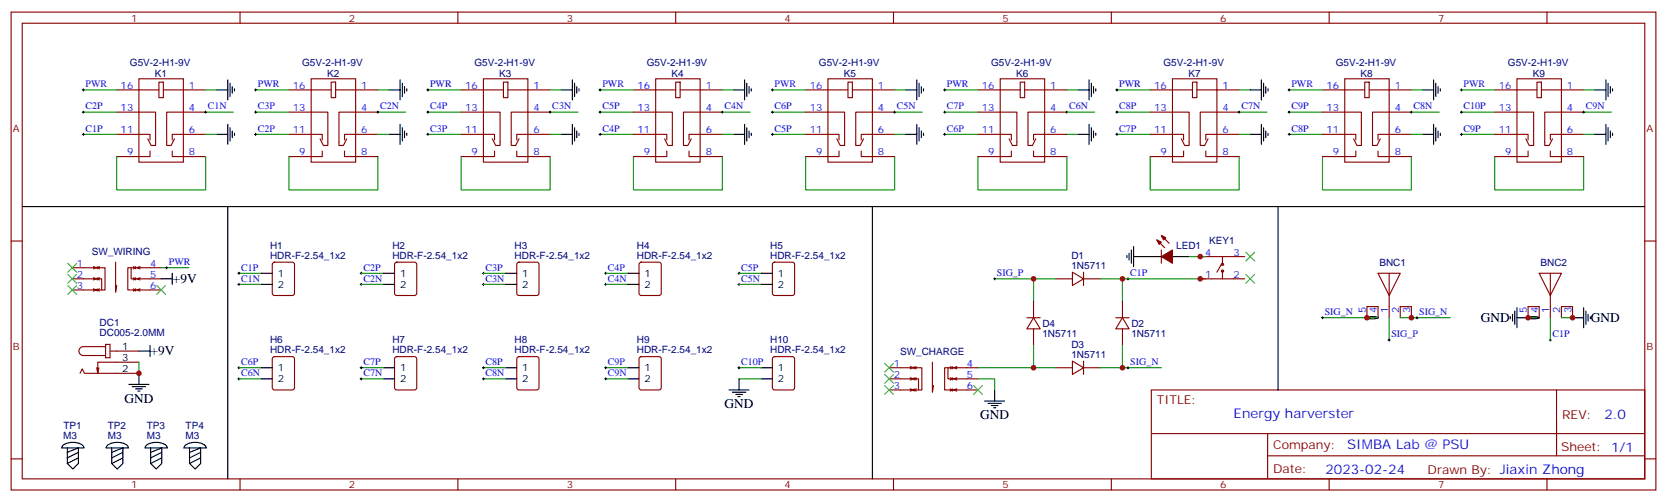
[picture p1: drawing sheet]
<svg xmlns="http://www.w3.org/2000/svg" width="529mm" height="159mm" viewBox="0 0 529 159" stroke-linecap="round" stroke-linejoin="round" font-family="sans-serif">
<g fill="none" stroke="#870000" stroke-width=".35">
<path d="M3.5 3.8h522.1v151.7h-522.1zM7.1 7.4h515v144.6h-515zM76.2 3.8v3.6M145.3 3.8v3.6M214.5 3.8v3.6M283.6 3.8v3.6M352.8 3.8v3.6M421.9 3.8v3.6M491.1 3.8v3.6M37 35.6h12.4v10.6h-1.4l-1.1-2.1M37 28.5h13.4M44.1 25h14.1v26.5h-14.1z"/>
<path d="M50.4 26.1h1.5v4.9h-1.5zM51.9 28.5h13.4M65.3 35.6h-12.4v10.6h1.4l1.1-2.1M91.7 35.6h12.4v10.6h-1.4l-1.1-2.1M91.7 28.5h13.4M98.8 25h14.1v26.5h-14.1zM105.1 26.1h1.4v4.9h-1.4zM106.5 28.5h13.4M119.9 35.6h-12.3v10.6h1.4l1.1-2.1M146.4 35.6h12.3v10.6h-1.4l-1-2.1M146.4 28.5h13.4M153.5 25h14.1v26.5h-14.1z"/>
<path d="M159.8 26.1h1.4v4.9h-1.4zM161.2 28.5h13.4M174.6 35.6h-12.3v10.6h1.4l1-2.1M201.1 35.6h12.3v10.6h-1.4l-1-2.1M201.1 28.5h13.4M208.1 25h14.1v26.5h-14.1zM214.5 26.1h1.4v4.9h-1.4zM215.9 28.5h13.4M229.3 35.6h-12.3v10.6h1.4l1-2.1M255.8 35.6h12.3v10.6h-1.4l-1.1-2.1M255.8 28.5h13.4M262.8 25h14.1v26.5h-14.1z"/>
<path d="M269.2 26.1h1.4v4.9h-1.4zM270.6 28.5h13.4M284 35.6h-12.4v10.6h1.4l1.1-2.1M310.4 35.6h12.4v10.6h-1.4l-1.1-2.1M310.4 28.5h13.4M317.5 25h14.1v26.5h-14.1zM323.8 26.1h1.5v4.9h-1.5zM325.3 28.5h13.4M338.7 35.6h-12.4v10.6h1.4l1.1-2.1M365.1 35.6h12.4v10.6h-1.4l-1.1-2.1M365.1 28.5h13.4M372.2 25h14.1v26.5h-14.1z"/>
<path d="M378.5 26.1h1.4v4.9h-1.4zM379.9 28.5h13.4M393.3 35.6h-12.3v10.6h1.4l1.1-2.1M419.8 35.6h12.4v10.6h-1.5l-1-2.1M419.8 28.5h13.4M426.9 25h14.1v26.5h-14.1zM433.2 26.1h1.4v4.9h-1.4zM434.6 28.5h13.4M448 35.6h-12.3v10.6h1.4l1-2.1M474.5 35.6h12.3v10.6h-1.4l-1-2.1M474.5 28.5h13.4M481.5 25h14.2v26.5h-14.2z"/>
<path d="M487.9 26.1h1.4v4.9h-1.4zM489.3 28.5h13.4M502.7 35.6h-12.3v10.6h1.4l1-2.1M37 42.7h10.6v1.7M47.6 47.9v1.8h-10.6M54.7 47.9v1.8h10.6M65.3 42.7h-10.6v1.7M91.7 42.7h10.6v1.7M102.3 47.9v1.8h-10.6M109.4 47.9v1.8h10.5M119.9 42.7h-10.5v1.7M146.4 42.7h10.6v1.7"/>
<path d="M157 47.9v1.8h-10.6M164 47.9v1.8h10.6M174.6 42.7h-10.6v1.7M201.1 42.7h10.6v1.7M211.7 47.9v1.8h-10.6M218.7 47.9v1.8h10.6M229.3 42.7h-10.6v1.7M255.8 42.7h10.5v1.7M266.3 47.9v1.8h-10.5M273.4 47.9v1.8h10.6M284 42.7h-10.6v1.7M310.4 42.7h10.6v1.7"/>
<path d="M321 47.9v1.8h-10.6M328.1 47.9v1.8h10.6M338.7 42.7h-10.6v1.7M365.1 42.7h10.6v1.7M375.7 47.9v1.8h-10.6M382.8 47.9v1.8h10.5M393.3 42.7h-10.5v1.7M419.8 42.7h10.6v1.7M430.4 47.9v1.8h-10.6M437.4 47.9v1.8h10.6M448 42.7h-10.6v1.7M474.5 42.7h10.6v1.7"/>
<path d="M485.1 47.9v1.8h-10.6M492.1 47.9v1.8h10.6M502.7 42.7h-10.6v1.7M3.5 76.5h3.6M367.2 76.2l2.5 2.4M368.7 74.8l2.4 2.4M368.7 79.3v4.3M522.1 76.5h3.5M29.6 91.7l1.1 .3h-7.8M29.6 88.2l1.1 .3h-7.8M29.6 84.6l1.1 .4h-7.8M30.7 92l-1.1 .4"/>
<path d="M30.7 88.5l-1.1 .4M30.7 85l-1.1 .3M30.9 84.6v.7M30.9 88.2v.7M30.9 91.7v.7M30.9 88.5l.7 .4M30.9 85l.7 .3M30.9 92l.7 .4M31.6 88.2l-.7 .3h1.4v3.5h-1.4M31.6 84.6l-.7 .4h2.4v7h-1M31.6 91.7l-.7 .3M36.7 83.2v9.5l.3-2.1"/>
<path d="M41.6 85h-1v7h2.4l-.7 .4M42.3 88.2l.7 .3M42.3 91.7l.7 .3M42.3 84.6l.7 .4M43 85h-1.4v3.5h1.4l-.7 .4M43 84.6v.7M43 88.2v.7M43 91.7v.7M43 85l-.7 .3M43.4 92l1 .4M43.4 88.5l1 .4M43.4 85l1 .3"/>
<path d="M44.4 91.7l-1 .3h7.8M44.4 88.2l-1 .3h7.8M44.4 84.6l-1 .4h7.8M86.7 83.4l.4-.2h5.7l.6 .5 .1 9.4-.5 .6-5.9 .1-.6-.5-.1-9.4zM125.5 83.4l.4-.2h5.7l.6 .5 .1 9.4-.5 .6-5.9 .1-.6-.5-.1-9.4zM164.3 83.4l.4-.2h5.7l.6 .5 .1 9.4-.5 .6-5.9 .1-.6-.5-.1-9.4zM203.1 83.4l.5-.2h5.6l.6 .5 .1 9.4-.5 .6-5.8 .1-.7-.5-.1-9.4zM245.4 83.4l.5-.2h5.6l.7 .5v9.4l-.4 .6-5.9 .1-.7-.5v-9.4zM328.1 95.6v5.3M335.1 88.5h5.3M340.4 86.4l3.6 2.1-3.6 2.1zM344 86.4v4.2"/>
<path d="M344 88.5h5.2M356.3 95.6v5.3M381 88.5h14.1M381 81.5h14.1M387.7 83.9l-1.4 2.5M388.1 81.5v2.4M388.1 86v2.5M437.4 86.7h7.1l-3.5 7.1zM441 86.7v14.2M488.6 86.7h7.1l-3.6 7.1zM492.1 86.7v14.2M25.4 118.5l.7-1.4 .7 1.4h17.3"/>
<path d="M31.4 116.7l-.4 1.8M33.5 109.3h1.4v4.3h-1.4zM33.5 110h-7a1.41 1.41 0 0 0-1.5 1.4 1.41 1.41 0 0 0 1.5 1.5h7M34.9 111.4h9.2M44.1 115h-13.1v3.5l-.3-1.8M86.7 113.4l.4-.2h5.7l.6 .4 .1 9.5-.5 .6-5.9 .1-.6-.5-.1-9.4zM125.5 113.4l.4-.2h5.7l.6 .4 .1 9.5-.5 .6-5.9 .1-.6-.5-.1-9.4zM164.3 113.4l.4-.2h5.7l.6 .4 .1 9.5-.5 .6-5.9 .1-.6-.5-.1-9.4zM203.1 113.4l.5-.2h5.6l.6 .4 .1 9.5-.5 .6-5.8 .1-.7-.5-.1-9.4zM245.4 113.4l.5-.2h5.6l.7 .4v9.5l-.4 .6-5.9 .1-.7-.5v-9.4zM288.9 119.9l1.1 .4h-7.8M288.9 116.4l1.1 .3h-7.8"/>
<path d="M290 116.7l-1.1 .4M290.2 116.4v.7M290.2 119.9v.7M290.2 116.7l.7 .4M290.9 119.9l-.7 .4h1.4v3.5h-1.4M290.9 116.4l-.7 .3h2.4v7.1h-1M296 115v9.5l.3-2.1M300.9 116.7h-1v7.1h2.4l-.7 .3M301.6 119.9l.7 .4M301.6 116.4l.7 .3M302.3 116.7h-1.4v3.6h1.4l-.7 .3M302.3 116.4v.7"/>
<path d="M302.3 119.9v.7M302.3 116.7l-.7 .4M302.7 116.7l1 .4M303.7 119.9l-1 .4h7.7M303.7 116.4l-1 .3h7.7M326 100.9h4.2M328.1 100.9l2.1 3.5h-4.2zM328.1 104.4v5.3M335.1 116.7h5.3M340.4 114.6l3.6 2.1-3.6 2.2zM344 114.6v4.3M344 116.7h5.2"/>
<path d="M354.2 100.9h4.2M356.3 100.9l2.1 3.5h-4.2zM356.3 104.4v5.3M433.9 100.9v-3.6h3.5v3.6M444.5 100.9v-3.6h3.5v3.6M485.1 100.9v-3.6h3.5v3.6M495.7 100.9v-3.6h3.5v3.6M288.9 123.4l1.1 .4h-7.8M290 123.8l-1.1 .3M290 120.3l-1.1 .3M290.2 123.4v.7M290.2 120.3l.7 .3"/>
<path d="M290.2 123.8l.7 .3M290.9 123.4l-.7 .4M301.6 123.4l.7 .4M302.3 123.4v.7M302.7 123.8l1 .3M302.7 120.3l1 .3M303.7 123.4l-1 .4h7.7M365.5 123.8h156.6v28.2h-156.6zM365.5 137.6h156.5M402.4 137.6v14.1M494.1 123.8v20.9M3.5 145.7h3.6"/>
<path d="M76.2 152v3.5M145.3 152v3.5M214.5 152v3.5M283.6 152v3.5M352.8 152v3.5M402.4 144.7h119.6M421.9 152v3.5M491.1 152v3.5M522.1 145.7h3.5"/>
<circle cx="388.1" cy="86" r=".35"/>
<circle cx="388.1" cy="83.9" r=".35"/>
</g>
<g fill="none" stroke="#008700" stroke-width=".35">
<path d="M26.5 35.6h10.5M26.5 28.5h10.5M65.3 35.6h8.8M65.3 28.5h3.5M81.1 35.6h10.6M81.1 28.5h10.6M119.9 35.6h8.9M119.9 28.5h3.6M135.8 35.6h10.6M135.8 28.5h10.6M174.6 35.6h8.8M174.6 28.5h3.6"/>
<path d="M190.5 35.6h10.6M190.5 28.5h10.6M229.3 35.6h8.8M229.3 28.5h3.5M245.2 35.6h10.6M245.2 28.5h10.6M284 35.6h8.8M284 28.5h3.5M299.9 35.6h10.5M299.9 28.5h10.5M338.7 35.6h8.8M338.7 28.5h3.5"/>
<path d="M354.5 35.6h10.6M354.5 28.5h10.6M393.3 35.6h8.9M393.3 28.5h3.6M409.2 35.6h10.6M409.2 28.5h10.6M448 35.6h8.8M448 28.5h3.6M463.9 35.6h10.6M463.9 28.5h10.6M502.7 35.6h8.8M502.7 28.5h3.5"/>
<path d="M26.5 42.7h10.5M37 49.7v10.6h28.3v-10.6M65.3 42.7h3.5M81.1 42.7h10.6M91.7 49.7v10.6h28.2v-10.6M119.9 42.7h3.6M135.8 42.7h10.6M146.4 49.7v10.6h28.2v-10.6M174.6 42.7h3.6M190.5 42.7h10.6M201.1 49.7v10.6h28.2v-10.6M229.3 42.7h3.5"/>
<path d="M245.2 42.7h10.6M255.8 49.7v10.6h28.2v-10.6M284 42.7h3.5M299.9 42.7h10.5M310.4 49.7v10.6h28.3v-10.6M338.7 42.7h3.5M354.5 42.7h10.6M365.1 49.7v10.6h28.2v-10.6M393.3 42.7h3.6M409.2 42.7h10.6M419.8 49.7v10.6h28.2v-10.6M448 42.7h3.6"/>
<path d="M463.9 42.7h10.6M474.5 49.7v10.6h28.2v-10.6M502.7 42.7h3.5M51.2 85h8.8M75.8 86.7h7.1M75.8 90.3h7.1M114.7 86.7h7M114.7 90.3h7M153.5 86.7h7M153.5 90.3h7M192.3 86.7h7M192.3 90.3h7"/>
<path d="M234.6 86.7h7.1M234.6 90.3h7.1M315.7 88.5h12.4M335.1 88.5h-7v7.1M349.2 88.5h7.1v7.1M356.3 88.5h26.5M377.5 81.5h5.3M44.1 115v3.5M75.8 116.7h7.1M114.7 116.7h7M153.5 116.7h7M192.3 116.7h7"/>
<path d="M234.6 116.7h7.1M310.4 116.7h17.7M328.1 109.7v7h7M356.3 109.7v7h-7.1M356.3 116.7h12.4M419.8 100.9h17.6M441 100.9v7M444.5 100.9h15.9M485.1 100.9h3.5M492.1 100.9v7M495.7 100.9h3.5M75.8 120.3h7.1"/>
<path d="M114.7 120.3h7M153.5 120.3h7M192.3 120.3h7M234.6 120.3h7.1M310.4 120.3h5.3v3.5"/>
</g>
<g fill="none" stroke="#000" stroke-width=".32">
<path d="M26.1 28.5h.7M26.1 35.6h.7M26.5 28.2v.7M26.5 35.2v.7M64.9 35.6h.7M65.3 35.2v.7M80.8 28.5h.7M80.8 35.6h.7M81.1 28.2v.7M81.1 35.2v.7M119.6 35.6h.7M119.9 35.2v.7"/>
<path d="M135.5 28.5h.7M135.5 35.6h.7M135.8 28.2v.7M135.8 35.2v.7M174.3 35.6h.7M174.6 35.2v.7M190.1 28.5h.8M190.1 35.6h.8M190.5 28.2v.7M190.5 35.2v.7M229 35.6h.7M229.3 35.2v.7"/>
<path d="M244.8 28.5h.7M244.8 35.6h.7M245.2 28.2v.7M245.2 35.2v.7M283.6 35.6h.7M284 35.2v.7M299.5 28.5h.7M299.5 35.6h.7M299.9 28.2v.7M299.9 35.2v.7M338.3 35.6h.7M338.7 35.2v.7"/>
<path d="M354.2 28.5h.7M354.2 35.6h.7M354.5 28.2v.7M354.5 35.2v.7M393 35.6h.7M393.3 35.2v.7M408.9 28.5h.7M408.9 35.6h.7M409.2 28.2v.7M409.2 35.2v.7M447.7 35.6h.7M448 35.2v.7"/>
<path d="M463.5 28.5h.8M463.5 35.6h.8M463.9 28.2v.7M463.9 35.2v.7M502.4 35.6h.7M502.7 35.2v.7M26.1 42.7h.7M26.5 42.3v.7M80.8 42.7h.7M81.1 42.3v.7M135.5 42.7h.7M135.8 42.3v.7"/>
<path d="M190.1 42.7h.8M190.5 42.3v.7M244.8 42.7h.7M245.2 42.3v.7M299.5 42.7h.7M299.9 42.3v.7M354.2 42.7h.7M354.5 42.3v.7M408.9 42.7h.7M409.2 42.3v.7M463.5 42.7h.8M463.9 42.3v.7"/>
<path d="M52.6 85h.7M52.9 84.6v.7M75.5 86.7h.7M75.5 90.3h.7M75.8 86.4v.7M75.8 89.9v.7M114.3 86.7h.7M114.3 90.3h.7M114.7 86.4v.7M114.7 89.9v.7M153.1 86.7h.7M153.1 90.3h.7"/>
<path d="M153.5 86.4v.7M153.5 89.9v.7M191.9 86.7h.7M191.9 90.3h.7M192.3 86.4v.7M192.3 89.9v.7M234.2 86.7h.7M234.2 90.3h.7M234.6 86.4v.7M234.6 89.9v.7M315.4 88.5h.7M315.7 88.2v.7"/>
<path d="M357.7 88.5h.7M358.1 88.2v.7M75.5 116.7h.7M75.8 116.4v.7M75.8 119.9v.7M114.3 116.7h.7M114.7 116.4v.7M114.7 119.9v.7M153.1 116.7h.7M153.5 116.4v.7M153.5 119.9v.7M191.9 116.7h.7"/>
<path d="M192.3 116.4v.7M192.3 119.9v.7M234.2 116.7h.7M234.6 116.4v.7M357.7 116.7h.7M358.1 116.4v.7M419.5 100.9h.7M419.8 100.5v.7M440.6 107.9h.7M441 107.6v.7M449.4 100.9h.7M449.8 100.5v.7"/>
<path d="M491.8 107.9h.7M492.1 107.6v.7M75.5 120.3h.7M114.3 120.3h.7M153.1 120.3h.7M191.9 120.3h.7"/>
</g>
<g fill="none" stroke="#000" stroke-width=".35">
<path d="M68.8 28.5h3.5M72.3 25.4v6.3M72.3 39.5v6.3M73 26.4v4.3M73.7 27.5v2.1M74.4 28.2v.7M123.5 28.5h3.5M127 25.4v6.3M127 39.5v6.3M127.7 26.4v4.3M128.4 27.5v2.1M129.1 28.2v.7"/>
<path d="M178.2 28.5h3.5M181.7 25.4v6.3M181.7 39.5v6.3M182.4 26.4v4.3M183.1 27.5v2.1M183.8 28.2v.7M232.8 28.5h3.6M236.4 25.4v6.3M236.4 39.5v6.3M237.1 26.4v4.3M237.8 27.5v2.1M238.5 28.2v.7"/>
<path d="M287.5 28.5h3.5M291 25.4v6.3M291 39.5v6.3M291.7 26.4v4.3M292.5 27.5v2.1M293.2 28.2v.7M342.2 28.5h3.5M345.7 25.4v6.3M345.7 39.5v6.3M346.4 26.4v4.3M347.1 27.5v2.1M347.8 28.2v.7"/>
<path d="M396.9 28.5h3.5M400.4 25.4v6.3M400.4 39.5v6.3M401.1 26.4v4.3M401.8 27.5v2.1M402.5 28.2v.7M451.6 28.5h3.5M455.1 25.4v6.3M455.1 39.5v6.3M455.8 26.4v4.3M456.5 27.5v2.1M457.2 28.2v.7"/>
<path d="M506.2 28.5h3.6M509.8 25.4v6.3M509.8 39.5v6.3M510.5 26.4v4.3M511.2 27.5v2.1M511.9 28.2v.7M68.8 42.7h3.5M73 40.5v4.3M73.7 41.6v2.1M74.4 42.3v.7M123.5 42.7h3.5M127.7 40.5v4.3"/>
<path d="M128.4 41.6v2.1M129.1 42.3v.7M178.2 42.7h3.5M182.4 40.5v4.3M183.1 41.6v2.1M183.8 42.3v.7M232.8 42.7h3.6M237.1 40.5v4.3M237.8 41.6v2.1M238.5 42.3v.7M287.5 42.7h3.5M291.7 40.5v4.3"/>
<path d="M292.5 41.6v2.1M293.2 42.3v.7M342.2 42.7h3.5M346.4 40.5v4.3M347.1 41.6v2.1M347.8 42.3v.7M396.9 42.7h3.5M401.1 40.5v4.3M401.8 41.6v2.1M402.5 42.3v.7M451.6 42.7h3.5M455.8 40.5v4.3"/>
<path d="M456.5 41.6v2.1M457.2 42.3v.7M506.2 42.7h3.6M510.5 40.5v4.3M511.2 41.6v2.1M511.9 42.3v.7M7.1 65.6h515M72.3 65.6v86.4M276.9 65.6v86.4M359.1 79.3v4.3M359.8 78.3v6.3M405.7 65.6v58.2"/>
<path d="M51.2 88.5h3.5M54.7 86.7v3.6M82.9 86.7h3.5M82.9 90.3h3.5M121.7 86.7h3.5M121.7 90.3h3.5M160.5 86.7h3.5M160.5 90.3h3.5M199.3 86.7h3.5M199.3 90.3h3.5M241.7 86.7h3.5M241.7 90.3h3.5"/>
<path d="M357.7 81.1v.7M358.4 80.4v2.1M359.8 81.5h8.9M372.2 81.5h5.3M480.1 99.8v2.1M480.8 98.7v4.3M481.5 97.7v6.3M502.7 97.7v6.3M503.4 98.7v4.3M504.1 99.8v2.1M44.1 118.5v3.5M44.1 111.4h3.5"/>
<path d="M47.6 109.7v3.5M82.9 116.7h3.5M121.7 116.7h3.5M160.5 116.7h3.5M199.3 116.7h3.5M241.7 116.7h3.5M434 100.7a5.1 5.1 0 0 1 3.4 .2 4.6 4.6 0 0 1-3.5 0zM479.4 100.5v.7M481.5 100.9h3.6M485.2 100.7a5.1 5.1 0 0 1 3.4 .2 4.6 4.6 0 0 1-3.5 0zM499.2 100.9h3.5M504.8 100.5v.7"/>
<path d="M40.9 122h6.4M42 122.7h4.2M43 123.4h2.2M43.7 124.1h.7M82.9 120.3h3.5M121.7 120.3h3.5M160.5 120.3h3.5M199.3 120.3h3.5M231.4 123.8h6.4M232.5 124.5h4.2M233.5 125.2h2.2M234.2 125.9h.7"/>
<path d="M234.6 120.3v3.5M241.7 120.3h3.5M312.6 127.3h6.3M313.6 128h4.3M314.7 128.7h2.1M315.4 129.4h.7M315.7 123.8v3.5M20 141.4a5.3 5.3 0 0 1 6.6 .4l.1 .4h-7.1zM21.4 142.2v4.9l1.7 1.8 1.8-1.8v-4.9l-3.5 1.4M24.9 143.6l-3.5 1.8M24.9 145.4l-3.5 1.7M34.1 141.4a5.3 5.3 0 0 1 6.6 .4l.1 .4h-7.1z"/>
<path d="M35.5 142.2v4.9l1.7 1.8 1.8-1.8v-4.9l-3.5 1.4M39 143.6l-3.5 1.8M39 145.4l-3.5 1.7M46.4 141.4a5.3 5.3 0 0 1 6.6 .4l.1 .4h-7zM47.8 142.2v4.9l1.8 1.8 1.7-1.8v-4.9l-3.5 1.4M51.3 143.6l-3.5 1.8M51.3 145.4l-3.5 1.7M58.8 141.4a5.3 5.3 0 0 1 6.6 .4l.1 .4h-7.1zM60.2 142.2v4.9l1.7 1.8 1.8-1.8v-4.9l-3.5 1.4M63.7 143.6l-3.5 1.8M63.7 145.4l-3.5 1.7"/>
</g>
<g fill="none" stroke="#3c3" stroke-width=".35">
<path d="M21.5 90.6l2.8 2.9M21.5 87.1l2.8 2.8M21.5 83.6l2.8 2.8M24.3 90.6l-2.8 2.9M24.3 87.1l-2.8 2.8M24.3 83.6l-2.8 2.8M49.7 90.6l2.9 2.9M52.6 90.6l-2.9 2.9M395.5 80l2.8 2.9M395.5 87.1l2.8 2.8M398.3 80l-2.8 2.9M398.3 87.1l-2.8 2.8"/>
<path d="M280.8 118.9l2.8 2.8M280.8 115.3l2.8 2.8M283.6 118.9l-2.8 2.8M283.6 115.3l-2.8 2.8M280.8 122.4l2.8 2.8M283.6 122.4l-2.8 2.8M309 122.4l2.9 2.8M311.9 122.4l-2.9 2.8"/>
</g>
<g fill="#870000" stroke="#870000" stroke-width=".35">
<path d="M368.7 81.5l3.5-2.2v4.3z"/>
<path d="M367.2 76.2l1.5 .7-.8 .7z"/>
<path d="M368.7 74.8l1.4 .7-.7 .7z"/>
</g>
<g fill="#c00">
<circle cx="328.1" cy="88.5" r=".88"/>
<circle cx="356.3" cy="116.7" r=".88"/>
<circle cx="356.3" cy="88.5" r=".88"/>
<circle cx="328.1" cy="116.7" r=".88"/>
<circle cx="448" cy="100.9" r=".88"/>
<circle cx="499.2" cy="100.9" r=".88"/>
<circle cx="44.1" cy="118.5" r=".88"/>
<circle cx="433.9" cy="100.9" r=".88"/>
<circle cx="485.1" cy="100.9" r=".88"/>
<circle cx="381" cy="81.5" r=".88"/>
<circle cx="381" cy="88.5" r=".88"/>
</g>
<g font-size="4.2">
<text x="54.9" y="89.9">+9V</text>
<text x="470.1" y="102.3">GND</text>
<text x="505" y="102.3">GND</text>
<text x="47.8" y="112.8">+9V</text>
<text x="39.5" y="128.1">GND</text>
<text x="230" y="129.4">GND</text>
<text x="311.1" y="133">GND</text>
</g>
<g font-size="4.2" fill="#00f">
<text x="391.6" y="132.6">Energy harverster</text>
<text x="509.3" y="133.1">2.0</text>
<text x="427.7" y="142.6">SIMBA Lab @ PSU</text>
<text x="420.7" y="150.4">2023-02-24</text>
</g>
<g font-size="3.9" fill="#800">
<text x="367.2" y="128.4">TITLE:</text>
<text x="495.9" y="133.1">REV:</text>
<text x="404.1" y="142.6">Company:</text>
<text x="495.5" y="143.2">Sheet: 1/1</text>
<text x="404.1" y="150.2">Date:</text>
<text x="453.2" y="150.3">Drawn By: Jiaxin Zhong</text>
</g>
<g font-size="3.2" fill="#800">
<text x="41.6" y="6.8">1</text>
<text x="110.8" y="6.8">2</text>
<text x="179.9" y="6.8">3</text>
<text x="249.1" y="6.8">4</text>
<text x="318.2" y="6.8">5</text>
<text x="387.3" y="6.8">6</text>
<text x="456.5" y="6.8">7</text>
<text x="4.1" y="41.9">A</text>
<text x="522.6" y="41.9">A</text>
<text x="4.1" y="111.1">B</text>
<text x="522.6" y="111.1">B</text>
<text x="41.6" y="155">1</text>
<text x="110.8" y="155">2</text>
<text x="179.9" y="155">3</text>
<text x="249.1" y="155">4</text>
<text x="318.2" y="155">5</text>
<text x="387.3" y="155">6</text>
<text x="456.5" y="155">7</text>
</g>
<g font-size="3.2" fill="#000080">
<text x="41.2" y="21.1">G5V-2-H1-9V</text>
<text x="95.9" y="21.1">G5V-2-H1-9V</text>
<text x="150.6" y="21.1">G5V-2-H1-9V</text>
<text x="205.3" y="21.1">G5V-2-H1-9V</text>
<text x="260" y="21.1">G5V-2-H1-9V</text>
<text x="314.6" y="21.1">G5V-2-H1-9V</text>
<text x="369.3" y="21.1">G5V-2-H1-9V</text>
<text x="424" y="21.1">G5V-2-H1-9V</text>
<text x="478.7" y="21.1">G5V-2-H1-9V</text>
<text x="49.1" y="24.6">K1</text>
<text x="103.8" y="24.6">K2</text>
<text x="158.5" y="24.6">K3</text>
<text x="213.2" y="24.6">K4</text>
<text x="267.9" y="24.6">K5</text>
<text x="322.5" y="24.6">K6</text>
<text x="377.2" y="24.6">K7</text>
<text x="431.9" y="24.6">K8</text>
<text x="486.6" y="24.6">K9</text>
<text x="383.9" y="77.3">KEY1</text>
<text x="29.1" y="80.8">SW_WIRING</text>
<text x="85.7" y="82.2">HDR-F-2.54_1x2</text>
<text x="85.7" y="79">H1</text>
<text x="124.5" y="82.2">HDR-F-2.54_1x2</text>
<text x="124.5" y="79">H2</text>
<text x="163.3" y="82.2">HDR-F-2.54_1x2</text>
<text x="163.4" y="79">H3</text>
<text x="202.2" y="82.2">HDR-F-2.54_1x2</text>
<text x="202.2" y="79">H4</text>
<text x="244.5" y="82.2">HDR-F-2.54_1x2</text>
<text x="244.5" y="79">H5</text>
<text x="340.1" y="82.2">D1</text>
<text x="373.4" y="79.1">LED1</text>
<text x="340.1" y="85.3">1N5711</text>
<text x="437.9" y="84.4">BNC1</text>
<text x="489" y="84.4">BNC2</text>
<text x="31.6" y="106.7">DC005-2.0MM</text>
<text x="31.6" y="103.6">DC1</text>
<text x="330.9" y="106.9">1N5711</text>
<text x="330.9" y="103.8">D4</text>
<text x="359.1" y="106.9">1N5711</text>
<text x="359.1" y="103.8">D2</text>
<text x="85.7" y="112.1">HDR-F-2.54_1x2</text>
<text x="85.7" y="109">H6</text>
<text x="124.5" y="112.1">HDR-F-2.54_1x2</text>
<text x="124.5" y="109">H7</text>
<text x="163.3" y="112.1">HDR-F-2.54_1x2</text>
<text x="163.4" y="109">H8</text>
<text x="202.2" y="112.1">HDR-F-2.54_1x2</text>
<text x="202.2" y="109">H9</text>
<text x="244.5" y="112.1">HDR-F-2.54_1x2</text>
<text x="244.5" y="109">H10</text>
<text x="285.7" y="112.6">SW_CHARGE</text>
<text x="340.1" y="113.6">1N5711</text>
<text x="340.1" y="110.4">D3</text>
<text x="20.1" y="136.2">TP1</text>
<text x="34.2" y="136.2">TP2</text>
<text x="46.6" y="136.2">TP3</text>
<text x="58.9" y="136.2">TP4</text>
<text x="20.1" y="139.4">M3</text>
<text x="34.2" y="139.4">M3</text>
<text x="46.6" y="139.4">M3</text>
<text x="58.9" y="139.4">M3</text>
</g>
<g font-size="3.2" fill="#00f">
<text x="27.2" y="27.7">PWR</text>
<text x="38.3" y="28.2">16</text>
<text x="60" y="28.2">1</text>
<text x="81.8" y="27.7">PWR</text>
<text x="93" y="28.2">16</text>
<text x="114.7" y="28.2">1</text>
<text x="136.5" y="27.7">PWR</text>
<text x="147.7" y="28.2">16</text>
<text x="169.3" y="28.2">1</text>
<text x="191.2" y="27.7">PWR</text>
<text x="202.3" y="28.2">16</text>
<text x="224" y="28.2">1</text>
<text x="245.9" y="27.7">PWR</text>
<text x="257" y="28.2">16</text>
<text x="278.7" y="28.2">1</text>
<text x="300.6" y="27.7">PWR</text>
<text x="311.7" y="28.2">16</text>
<text x="333.4" y="28.2">1</text>
<text x="355.2" y="27.7">PWR</text>
<text x="366.4" y="28.2">16</text>
<text x="388.1" y="28.2">1</text>
<text x="409.9" y="27.7">PWR</text>
<text x="421.1" y="28.2">16</text>
<text x="442.7" y="28.2">1</text>
<text x="464.6" y="27.7">PWR</text>
<text x="475.7" y="28.2">16</text>
<text x="497.4" y="28.2">1</text>
<text x="27.2" y="34.7">C2P</text>
<text x="38.3" y="35.2">13</text>
<text x="60" y="35.2">4</text>
<text x="66" y="34.7">C1N</text>
<text x="81.8" y="34.7">C3P</text>
<text x="93" y="35.2">13</text>
<text x="114.7" y="35.2">4</text>
<text x="120.6" y="34.7">C2N</text>
<text x="136.5" y="34.7">C4P</text>
<text x="147.7" y="35.2">13</text>
<text x="169.3" y="35.2">4</text>
<text x="175.3" y="34.7">C3N</text>
<text x="191.2" y="34.7">C5P</text>
<text x="202.3" y="35.2">13</text>
<text x="224" y="35.2">4</text>
<text x="230" y="34.7">C4N</text>
<text x="245.9" y="34.7">C6P</text>
<text x="257" y="35.2">13</text>
<text x="278.7" y="35.2">4</text>
<text x="284.7" y="34.7">C5N</text>
<text x="300.6" y="34.7">C7P</text>
<text x="311.7" y="35.2">13</text>
<text x="333.4" y="35.2">4</text>
<text x="339.4" y="34.7">C6N</text>
<text x="355.2" y="34.7">C8P</text>
<text x="366.4" y="35.2">13</text>
<text x="388.1" y="35.2">4</text>
<text x="394.1" y="34.7">C7N</text>
<text x="409.9" y="34.7">C9P</text>
<text x="421.1" y="35.2">13</text>
<text x="442.7" y="35.2">4</text>
<text x="448.7" y="34.7">C8N</text>
<text x="464.6" y="34.7">C10P</text>
<text x="475.7" y="35.2">13</text>
<text x="497.4" y="35.2">4</text>
<text x="503.4" y="34.7">C9N</text>
<text x="27.2" y="41.8">C1P</text>
<text x="81.8" y="41.8">C2P</text>
<text x="136.5" y="41.8">C3P</text>
<text x="191.2" y="41.8">C4P</text>
<text x="245.9" y="41.8">C5P</text>
<text x="300.6" y="41.8">C6P</text>
<text x="355.2" y="41.8">C7P</text>
<text x="409.9" y="41.8">C8P</text>
<text x="464.6" y="41.8">C9P</text>
<text x="38.3" y="42.3">11</text>
<text x="60" y="42.3">6</text>
<text x="93" y="42.3">11</text>
<text x="114.7" y="42.3">6</text>
<text x="147.7" y="42.3">11</text>
<text x="169.3" y="42.3">6</text>
<text x="202.3" y="42.3">11</text>
<text x="224" y="42.3">6</text>
<text x="257" y="42.3">11</text>
<text x="278.7" y="42.3">6</text>
<text x="311.7" y="42.3">11</text>
<text x="333.4" y="42.3">6</text>
<text x="366.4" y="42.3">11</text>
<text x="388.1" y="42.3">6</text>
<text x="421.1" y="42.3">11</text>
<text x="442.7" y="42.3">6</text>
<text x="475.7" y="42.3">11</text>
<text x="497.4" y="42.3">6</text>
<text x="40.3" y="49.4">9</text>
<text x="60" y="49.4">8</text>
<text x="95" y="49.4">9</text>
<text x="114.7" y="49.4">8</text>
<text x="149.7" y="49.4">9</text>
<text x="169.3" y="49.4">8</text>
<text x="204.4" y="49.4">9</text>
<text x="224" y="49.4">8</text>
<text x="259" y="49.4">9</text>
<text x="278.7" y="49.4">8</text>
<text x="313.7" y="49.4">9</text>
<text x="333.4" y="49.4">8</text>
<text x="368.4" y="49.4">9</text>
<text x="388.1" y="49.4">8</text>
<text x="423.1" y="49.4">9</text>
<text x="442.7" y="49.4">8</text>
<text x="477.8" y="49.4">9</text>
<text x="497.4" y="49.4">8</text>
<text x="382.5" y="81.1">4</text>
<text x="391.6" y="81.1">3</text>
<text x="24.4" y="88.2">2</text>
<text x="24.4" y="84.6">1</text>
<text x="47.6" y="88.2">5</text>
<text x="47.6" y="84.6">4</text>
<text x="53.6" y="84.1">PWR</text>
<text x="76.6" y="85.9">C1P</text>
<text x="76.6" y="89.4">C1N</text>
<text x="115.4" y="89.4">C2N</text>
<text x="115.4" y="85.9">C2P</text>
<text x="154.2" y="89.4">C3N</text>
<text x="154.2" y="85.9">C3P</text>
<text x="193" y="89.4">C4N</text>
<text x="193" y="85.9">C4P</text>
<text x="235.3" y="89.4">C5N</text>
<text x="235.3" y="85.9">C5P</text>
<text x="316.4" y="87.6">SIG_P</text>
<text x="358.8" y="87.6">C1P</text>
<text x="382.5" y="88.2">1</text>
<text x="391.6" y="88.2">2</text>
<text x="24.4" y="91.7">3</text>
<text x="47.6" y="91.7">6</text>
<text x="420.5" y="100">SIG_N</text>
<text x="433.6" y="99.3" transform="rotate(-90 433.6 99.3)">5</text>
<text x="437.1" y="99.3" transform="rotate(-90 437.1 99.3)">4</text>
<text x="440.6" y="99.3" transform="rotate(-90 440.6 99.3)">1</text>
<text x="444.1" y="99.3" transform="rotate(-90 444.1 99.3)">2</text>
<text x="447.7" y="99.3" transform="rotate(-90 447.7 99.3)">3</text>
<text x="450.5" y="100">SIG_N</text>
<text x="484.7" y="99.3" transform="rotate(-90 484.7 99.3)">5</text>
<text x="488.2" y="99.3" transform="rotate(-90 488.2 99.3)">4</text>
<text x="491.8" y="99.3" transform="rotate(-90 491.8 99.3)">1</text>
<text x="495.3" y="99.3" transform="rotate(-90 495.3 99.3)">2</text>
<text x="498.8" y="99.3" transform="rotate(-90 498.8 99.3)">3</text>
<text x="441.7" y="107">SIG_P</text>
<text x="492.8" y="107">C1P</text>
<text x="76.6" y="119.4">C6N</text>
<text x="76.6" y="115.9">C6P</text>
<text x="115.4" y="115.9">C7P</text>
<text x="115.4" y="119.4">C7N</text>
<text x="154.2" y="115.9">C8P</text>
<text x="154.2" y="119.4">C8N</text>
<text x="193" y="115.9">C9P</text>
<text x="193" y="119.4">C9N</text>
<text x="235.3" y="115.9">C10P</text>
<text x="283.7" y="119.9">2</text>
<text x="283.7" y="116.4">1</text>
<text x="306.9" y="119.9">5</text>
<text x="306.9" y="116.4">4</text>
<text x="358.8" y="115.9">SIG_N</text>
<text x="283.7" y="123.4">3</text>
<text x="306.9" y="123.4">6</text>
</g>
<g font-size="3.2">
<text x="88.2" y="87.8">1</text>
<text x="127" y="87.8">1</text>
<text x="165.8" y="87.8">1</text>
<text x="204.6" y="87.8">1</text>
<text x="246.9" y="87.8">1</text>
<text x="88.2" y="91.3">2</text>
<text x="127" y="91.3">2</text>
<text x="165.8" y="91.3">2</text>
<text x="204.6" y="91.3">2</text>
<text x="246.9" y="91.3">2</text>
<text x="38.8" y="111.1">1</text>
<text x="38.8" y="114.6">3</text>
<text x="38.8" y="118.1">2</text>
<text x="88.2" y="117.8">1</text>
<text x="127" y="117.8">1</text>
<text x="165.8" y="117.8">1</text>
<text x="204.6" y="117.8">1</text>
<text x="246.9" y="117.8">1</text>
<text x="88.2" y="121.3">2</text>
<text x="127" y="121.3">2</text>
<text x="165.8" y="121.3">2</text>
<text x="204.6" y="121.3">2</text>
<text x="246.9" y="121.3">2</text>
</g>
</svg>
